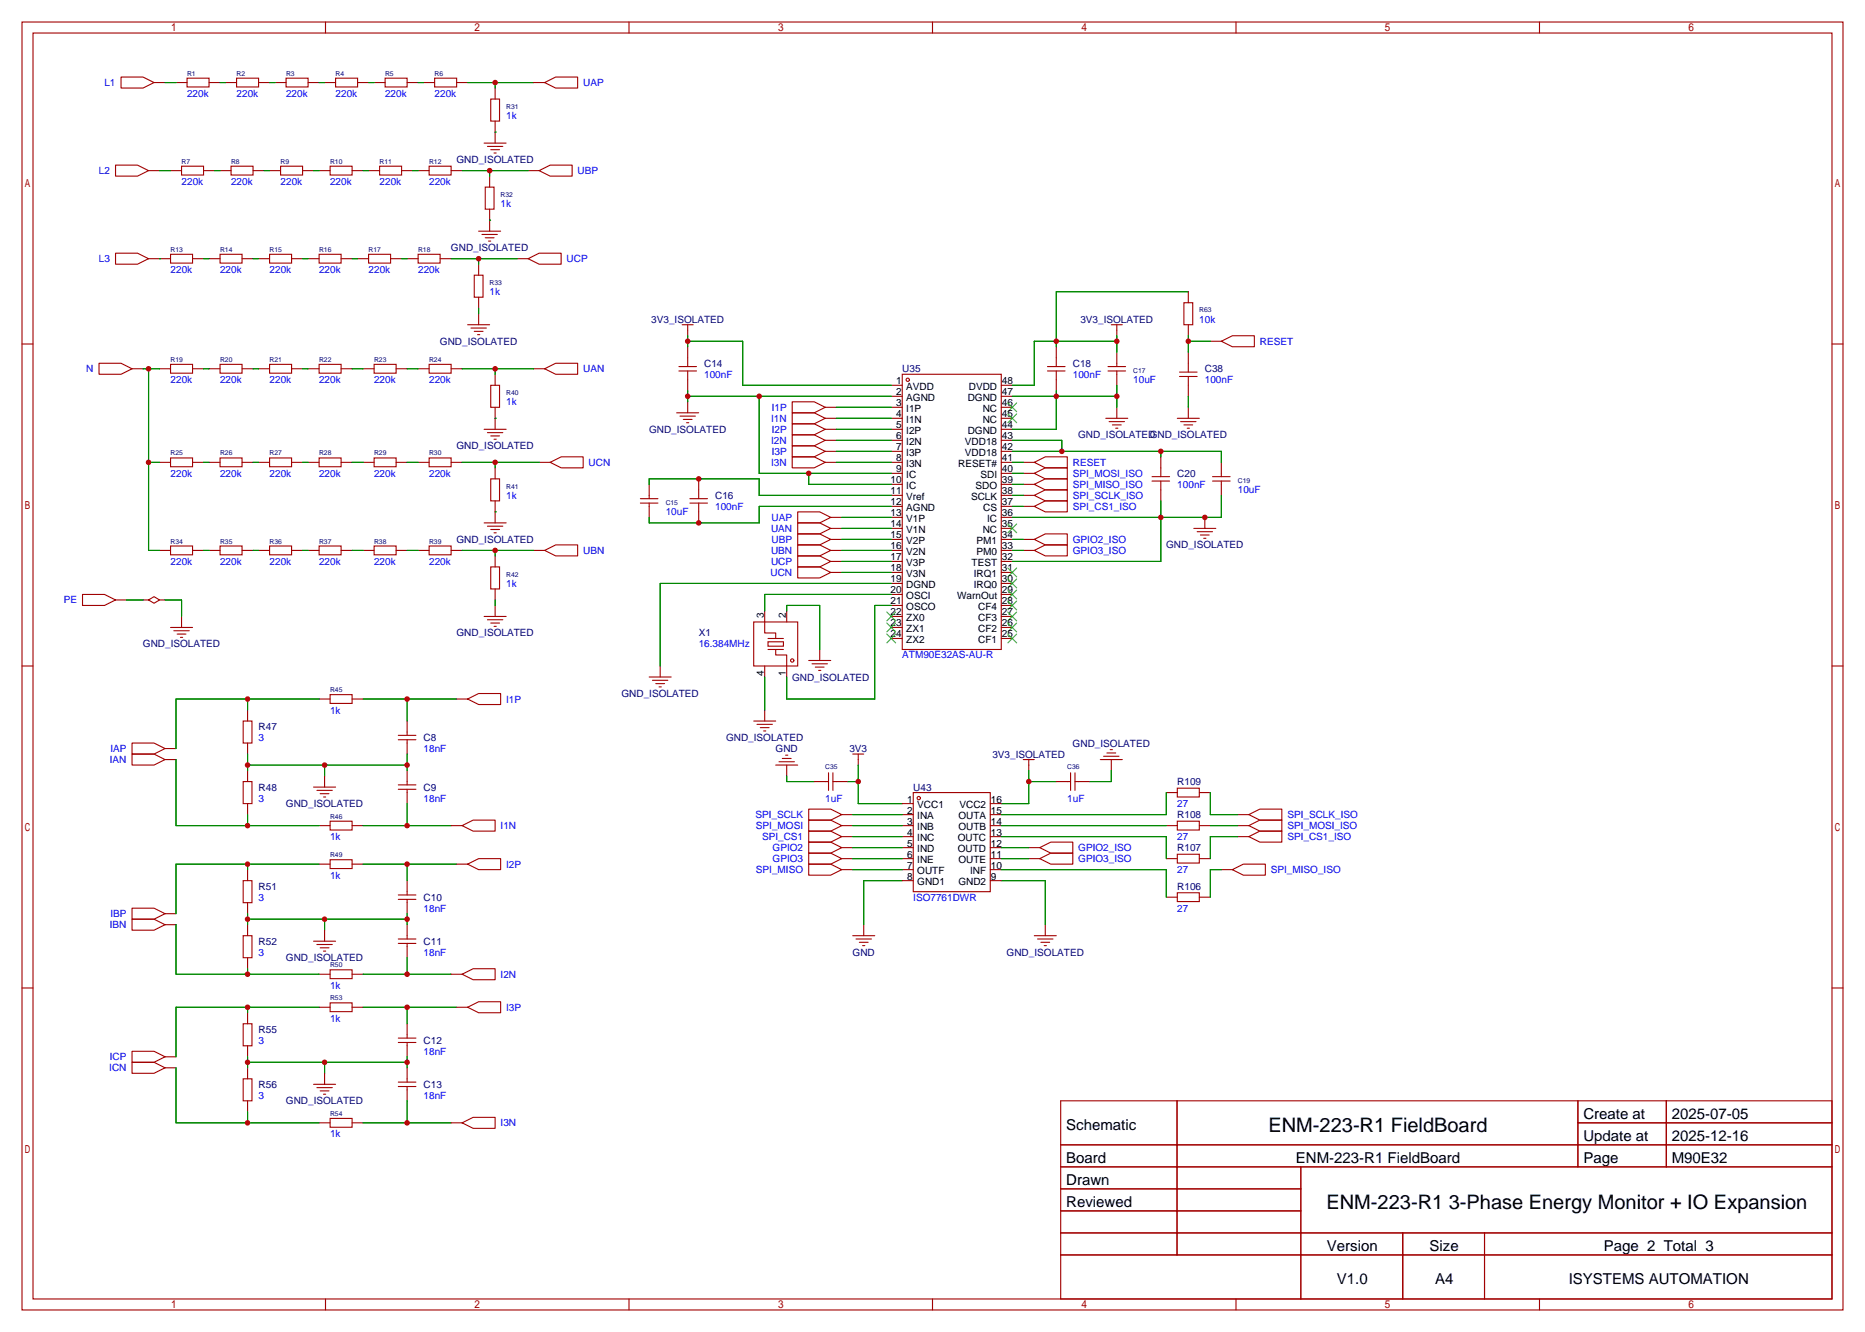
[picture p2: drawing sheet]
<svg xmlns="http://www.w3.org/2000/svg" width="431mm" height="307mm" viewBox="0 0 431 307" stroke-linecap="round" stroke-linejoin="round" font-family="sans-serif">
<g fill="none" stroke="#a10000" stroke-width=".25">
<path d="M5.1 5.1h420.3v297.2h-420.3zM7.6 7.6h415.3v292.1h-415.3zM27.9 17.8h5.1l2.6 1.3-2.6 1.2h-5.1zM35.6 19.1h2.5M40.6 19.1h2.6M43.2 18h5.1v2.1h-5.1zM48.3 19.1h2.5M52.1 19.1h2.5M54.6 18h5.1v2.1h-5.1zM59.7 19.1h2.5M63.5 19.1h2.5M66 18h5.1v2.1h-5.1z"/>
<path d="M71.1 19.1h2.6M74.9 19.1h2.6M75.1 5.1v2.5M77.5 18h5v2.1h-5zM82.5 19.1h2.6M86.4 19.1h2.5M88.9 18h5.1v2.1h-5.1zM94 19.1h2.5M97.8 19.1h2.5M100.3 18h5.1v2.1h-5.1zM105.4 19.1h2.5M123.2 19.1h2.5"/>
<path d="M125.7 19.1l2.6-1.3h5v2.5h-5zM145.2 5.1v2.5M215.3 5.1v2.5M285.3 5.1v2.5M355.4 5.1v2.5M26.7 38.1h5l2.6 1.3-2.6 1.2h-5zM34.3 39.4h2.5M39.4 39.4h2.5M41.9 38.4h5.1v2h-5.1zM47 39.4h2.5M50.8 39.4h2.5M53.3 38.4h5.1v2h-5.1z"/>
<path d="M58.4 39.4h2.6M62.2 39.4h2.6M64.8 38.4h5v2h-5zM69.8 39.4h2.6M73.7 39.4h2.5M76.2 38.4h5.1v2h-5.1zM81.3 39.4h2.5M85.1 39.4h2.5M87.6 38.4h5.1v2h-5.1zM92.7 39.4h2.5M96.5 39.4h2.6M99.1 38.4h5v2h-5z"/>
<path d="M104.1 39.4h2.6M111.8 33h5M112.5 33.8h3.6M113.3 22.9h2v5h-2zM113.3 34.5h2M114 35.3h.6M114.3 20.3v2.6M114.3 27.9v5.1M121.9 39.4h2.6M124.5 39.4l2.5-1.3h5.1v2.5h-5.1zM26.7 58.4h5l2.6 1.3-2.6 1.3h-5zM34.3 59.7h5.1"/>
<path d="M39.4 58.7h5v2h-5zM44.4 59.7h2.6M48.3 59.7h2.5M50.8 58.7h5.1v2h-5.1zM55.9 59.7h2.5M59.7 59.7h2.5M62.2 58.7h5.1v2h-5.1zM67.3 59.7h2.5M71.1 59.7h2.6M73.7 58.7h5v2h-5zM78.7 59.7h2.6M82.5 59.7h2.6"/>
<path d="M85.1 58.7h5.1v2h-5.1zM90.2 59.7h2.5M94 59.7h2.5M96.5 58.7h5.1v2h-5.1zM101.6 59.7h2.5M110.5 53.3h5.1M111.3 54.1h3.5M112 43.2h2v5.1h-2zM112 54.9h2M112.8 55.6h.5M113 40.6v2.6M113 48.3v5"/>
<path d="M119.4 59.7h2.5M121.9 59.7l2.6-1.3h5v2.6h-5zM5.1 79.4h2.5M107.9 74.9h5.1M108.7 75.7h3.6M109.5 63.5h2v5.1h-2zM109.5 76.5h2M110.2 77.2h.5M110.5 61v2.5M110.5 68.6v2.5M110.5 72.4v2.5M157.5 74.9h2.5"/>
<path d="M158.7 74.9v2.6M256.5 74.9h2.6M257.8 74.9v2.6M273.3 69.8h2v5.1h-2zM274.3 67.3v2.5M274.3 74.9v2.6M279.4 78.7h2.5M281.9 78.7l2.6-1.2h5.1v2.5h-5.1zM422.9 79.4h2.5M22.9 83.8h5l2.6 1.3-2.6 1.3h-5zM30.5 85.1h2.5M36.8 85.1h2.6"/>
<path d="M39.4 84.1h5v2h-5zM44.4 85.1h2.6M48.3 85.1h2.5M50.8 84.1h5.1v2h-5.1zM55.9 85.1h2.5M59.7 85.1h2.5M62.2 84.1h5.1v2h-5.1zM67.3 85.1h2.5M71.1 85.1h2.6M73.7 84.1h5v2h-5zM78.7 85.1h2.6M83.8 85.1h2.6"/>
<path d="M86.4 84.1h5v2h-5zM91.4 85.1h2.6M96.5 85.1h2.6M99.1 84.1h5v2h-5zM104.1 85.1h2.6M111.8 99.1h5M112.5 99.8h3.6M113.3 88.9h2v5.1h-2zM114.3 86.4v2.5M114.3 94v5.1M123.2 85.1h2.5M125.7 85.1l2.6-1.3h5v2.6h-5z"/>
<path d="M156.2 95.2h5.1M156.7 85.6h4.1M156.7 84.6h4.1M157 96h3.5M157.7 96.8h2.1M158.5 97.5h.5M158.7 80v4.6M158.7 85.6v4.6M158.7 92.7v2.5M182.9 95.2h5.1l2.5 1.3-2.5 1.3h-5.1zM182.9 92.7h5.1l2.5 1.3-2.5 1.2h-5.1zM182.9 97.8h5.1l2.5 1.3-2.5 1.2h-5.1z"/>
<path d="M190.5 94h2.5M190.5 96.5h2.5M190.5 99.1h2.5M205.7 88.9h2.6M205.7 91.4h2.6M205.7 94h2.6M205.7 96.5h2.6M205.7 99.1h2.6M208.3 86.4h22.8v63.5h-22.8zM231.1 88.9h2.6M231.1 91.4h2.6M231.1 94h2.6"/>
<path d="M231.1 96.5h2.6M231.1 99.1h2.6M241.8 85.6h4.1M241.8 84.6h4.1M243.8 80v4.6M243.8 85.6v4.6M255.3 96.5h5M255.8 85.6h4M255.8 84.6h4M256 97.3h3.6M256.8 98h2M257.6 98.8h.5"/>
<path d="M257.8 81.3v3.3M257.8 85.6v3.3M257.8 94v2.5M271.8 96.5h5.1M272.3 86.9h4.1M272.3 85.9h4.1M272.5 97.3h3.6M273.3 98h2M274.1 98.8h.5M274.3 81.3v4.6M274.3 86.9v4.5M274.3 94v2.5"/>
<path d="M36.8 106.7h2.6M39.4 105.7h5v2h-5zM44.4 106.7h2.6M48.3 106.7h2.5M50.8 105.7h5.1v2h-5.1zM55.9 106.7h2.5M59.7 106.7h2.5M62.2 105.7h5.1v2h-5.1zM67.3 106.7h2.5M71.1 106.7h2.6M73.7 105.7h5v2h-5zM78.7 106.7h2.6"/>
<path d="M83.8 106.7h2.6M86.4 105.7h5v2h-5zM91.4 106.7h2.6M96.5 106.7h2.6M99.1 105.7h5v2h-5zM104.1 106.7h2.6M113.3 110.5h2v5.1h-2zM113.3 100.6h2M114 101.3h.6M114.3 107.9v2.6M114.3 115.6v5.1M124.5 106.7h2.5"/>
<path d="M127 106.7l2.5-1.3h5.1v2.5h-5.1zM147.8 116.1h4.1M147.8 115.1h4.1M149.9 111.8v3.3M149.9 116.1v3.3M159.3 116.1h4M159.3 115.1h4M161.3 110.5v4.6M161.3 116.1v4.6M182.9 100.3h5.1l2.5 1.3-2.5 1.3h-5.1zM182.9 105.4h5.1l2.5 1.3-2.5 1.2h-5.1zM182.9 102.9h5.1l2.5 1.2-2.5 1.3h-5.1z"/>
<path d="M184.1 118.1h5.1l2.6 1.3-2.6 1.3h-5.1zM190.5 101.6h2.5M190.5 104.1h2.5M190.5 106.7h2.5M191.8 119.4h2.5M205.7 101.6h2.6M205.7 104.1h2.6M205.7 106.7h2.6M205.7 109.2h2.6M205.7 111.8h2.6M205.7 114.3h2.6M205.7 116.8h2.6"/>
<path d="M205.7 119.4h2.6M231.1 101.6h2.6M231.1 104.1h2.6M231.1 106.7h2.6M231.1 109.2h2.6M231.1 111.8h2.6M231.1 114.3h2.6M231.1 116.8h2.6M231.1 119.4h2.6M236.2 106.7h2.6M236.2 109.2h2.6M236.2 111.8h2.6"/>
<path d="M236.2 114.3h2.6M236.2 116.8h2.6M238.8 114.3l2.5-1.3h5.1v2.6h-5.1zM238.8 109.2l2.5-1.3h5.1v2.6h-5.1zM238.8 111.8l2.5-1.3h5.1v2.5h-5.1zM238.8 116.8l2.5-1.2h5.1v2.5h-5.1zM238.8 106.7l2.5-1.3h5.1v2.5h-5.1zM265.9 111h4.1M265.9 110h4.1M268 105.4v4.6M268 111v4.6M278.1 119.4v2.5"/>
<path d="M279.9 111h4.1M279.9 110h4.1M281.9 106.7v3.3M281.9 111v3.3M19 137.2h5.1l2.6 1.2-2.6 1.3h-5.1zM26.7 138.4h2.5M33 138.4h1.3M34.3 138.4l1.3-.7 1.2 .7-1.2 .8zM36.8 127h2.6M36.8 138.4h1.3M39.4 126h5v2h-5zM44.4 127h2.6"/>
<path d="M48.3 127h2.5M50.8 126h5.1v2h-5.1zM55.9 127h2.5M59.7 127h2.5M62.2 126h5.1v2h-5.1zM67.3 127h2.5M71.1 127h2.6M73.7 126h5v2h-5zM78.7 127h2.6M83.8 127h2.6M86.4 126h5v2h-5zM91.4 127h2.6"/>
<path d="M96.5 127h2.6M99.1 126h5v2h-5zM104.1 127h2.6M111.8 120.7h5M112.5 121.4h3.6M113.3 130.8h2v5.1h-2zM113.3 122.2h2M114 122.9h.6M114.3 128.3v2.5M114.3 135.9v2.5M114.3 139.7v2.5M123.2 127h2.5"/>
<path d="M125.7 127l2.6-1.3h5v2.6h-5zM184.1 123.2h5.1l2.6 1.3-2.6 1.2h-5.1zM184.1 128.3h5.1l2.6 1.2-2.6 1.3h-5.1zM184.1 120.7h5.1l2.6 1.2-2.6 1.3h-5.1zM184.1 125.7h5.1l2.6 1.3-2.6 1.3h-5.1zM184.1 130.8h5.1l2.6 1.3-2.6 1.2h-5.1zM191.8 121.9h2.5M191.8 124.5h2.5M191.8 127h2.5M191.8 129.5h2.5M191.8 132.1h2.5M205.7 121.9h2.6"/>
<path d="M205.7 124.5h2.6M205.7 127h2.6M205.7 129.5h2.6M205.7 132.1h2.6M205.7 134.6h2.6M205.7 137.2h2.6M205.7 139.7h2.6M231.1 121.9h2.6M231.1 124.5h2.6M231.1 127h2.6M231.1 129.5h2.6M231.1 132.1h2.6"/>
<path d="M231.1 134.6h2.6M231.1 137.2h2.6M231.1 139.7h2.6M236.2 124.5h2.6M236.2 127h2.6M238.8 124.5l2.5-1.3h5.1v2.5h-5.1zM238.8 127l2.5-1.3h5.1v2.6h-5.1zM275.6 121.9h5.1M276.4 122.7h3.5M277.1 123.4h2M277.9 124.2h.5M5.1 153.7h2.5"/>
<path d="M39.4 144.8h5M40.1 145.5h3.6M40.9 146.3h2M41.7 147.1h.5M41.9 142.2v2.6M111.8 142.2h5M112.5 143h3.6M113.3 143.8h2M114 144.5h.6M149.9 156.2h5M150.6 157h3.6M151.4 157.7h2"/>
<path d="M152.1 158.5h.6M152.4 153.7v2.5M174 143.5h10.1v10.2h-10.1zM176.5 141v5h2.6v1.3M176.5 153.7v2.5M177.3 148.1h3.5v1h-3.5zM177.3 147.3h3.5M177.3 149.9h3.5M179.1 149.9v1.2h2.5v5.1M181.6 141v2.5M186.7 152.4h5.1M187.5 153.2h3.5"/>
<path d="M188.2 153.9h2M189 154.7h.5M189.2 149.9v2.5M205.7 142.2h2.6M205.7 144.8h2.6M205.7 147.3h2.6M231.1 142.2h2.6M231.1 144.8h2.6M231.1 147.3h2.6M422.9 153.7h2.5M30.5 174h5.1l2.5 1.3-2.5 1.2h-5.1zM30.5 171.4h5.1l2.5 1.3-2.5 1.3h-5.1z"/>
<path d="M38.1 175.3h2.5M38.1 172.7h2.5M56.1 166.4h2.1v5h-2.1zM57.1 163.8v2.6M57.1 171.4v2.6M57.1 177.8v2.5M73.7 161.3h2.5M74.9 179.1v2.5M76.2 160.3h5.1v2h-5.1zM81.3 161.3h2.5M91.9 170.7h4.1M91.9 169.7h4.1"/>
<path d="M94 166.4v3.3M94 170.7v3.3M94 177.8v3.3M105.4 161.3h2.5M107.9 161.3l2.6-1.3h5.1v2.6h-5.1zM174 166.4h5.1M174.8 167.1h3.5M175.5 167.9h2M176.3 168.7h.5M176.5 163.8v2.6M179.1 176.5h5M179.8 175.8h3.6"/>
<path d="M180.6 175h2M181.4 174.2h.5M181.6 176.5v2.6M191.3 178.3v4.1M192.3 178.3v4.1M196.8 174h2.6M198.1 174v2.5M236.2 175.3h2.6M237.5 175.3v2.5M247.1 178.3v4.1M248.2 178.3v4.1M254 175.3h5.1"/>
<path d="M254.8 174.5h3.5M255.5 173.7h2.1M256.3 173h.5M256.5 175.3v2.5M56.1 180.3h2.1v5.1h-2.1zM57.1 185.4v2.6M72.4 181.6h5.1M73.2 182.4h3.5M73.7 190.5h2.5M73.7 199.4h2.5M73.9 183.1h2M74.7 183.9h.5"/>
<path d="M76.2 189.5h5.1v2h-5.1zM76.2 198.4h5.1v2h-5.1zM81.3 190.5h2.5M81.3 199.4h2.5M91.9 182.1h4.1M91.9 181.1h4.1M94 182.1v3.3M104.1 190.5h2.6M105.4 199.4h2.5M106.7 190.5l2.5-1.3h5.1v2.6h-5.1zM107.9 199.4l2.6-1.3h5.1v2.6h-5.1zM186.7 186.7h5.1l2.5 1.3-2.5 1.2h-5.1z"/>
<path d="M186.7 189.2h5.1l2.5 1.3-2.5 1.3h-5.1zM186.7 199.4h5.1l2.5 1.3-2.5 1.2h-5.1zM186.7 191.8h5.1l2.5 1.2-2.5 1.3h-5.1zM186.7 194.3h5.1l2.5 1.3-2.5 1.2h-5.1zM186.7 196.8h5.1l2.5 1.3-2.5 1.3h-5.1zM188 180.3h3.3M192.3 180.3h3.3M194.3 190.5h2.5M194.3 188h2.5M194.3 193h2.5M194.3 195.6h2.5M194.3 198.1h2.5"/>
<path d="M208.3 190.5h2.5M208.3 188h2.5M208.3 193h2.5M208.3 185.4h2.5M208.3 195.6h2.5M208.3 198.1h2.5M210.8 182.9h17.8v22.8h-17.8zM228.6 190.5h2.5M228.6 188h2.5M228.6 193h2.5M228.6 185.4h2.5M228.6 195.6h2.5"/>
<path d="M228.6 198.1h2.5M237.5 195.6h2.5M237.5 198.1h2.5M240 195.6l2.6-1.3h5v2.5h-5zM240 198.1l2.6-1.3h5v2.6h-5zM243.8 180.3h3.3M248.2 180.3h3.3M269.2 190.5h2.6M269.2 198.1h2.6M269.2 182.9h2.6M271.8 197.1h5.1v2h-5.1zM271.8 189.5h5.1v2h-5.1z"/>
<path d="M271.8 181.9h5.1v2h-5.1zM276.9 190.5h2.5M276.9 198.1h2.5M276.9 182.9h2.5M285.8 190.5h2.5M285.8 188h2.5M285.8 193h2.5M288.3 188l2.5-1.3h5.1v2.5h-5.1zM288.3 190.5l2.5-1.3h5.1v2.6h-5.1zM288.3 193l2.5-1.2h5.1v2.5h-5.1zM30.5 212.1h5.1l2.5 1.3-2.5 1.2h-5.1zM30.5 209.5h5.1l2.5 1.3-2.5 1.3h-5.1z"/>
<path d="M38.1 213.4h2.5M38.1 210.8h2.5M56.1 203.2h2.1v5.1h-2.1zM56.1 215.9h2.1v5.1h-2.1zM57.1 200.7v2.5M57.1 208.3v2.5M57.1 213.4v2.5M72.4 217.2h5.1M73.2 217.9h3.5M73.9 218.7h2M74.7 219.5h.5M74.9 214.6v2.6"/>
<path d="M91.9 207.5h4.1M91.9 206.5h4.1M91.9 217.7h4.1M91.9 216.7h4.1M94 203.2v3.3M94 207.5v3.3M94 213.4v3.3M94 217.7v3.3M194.3 200.7h2.5M196.8 215.9h5.1M197.6 216.7h3.6M198.4 217.4h2"/>
<path d="M199.1 218.2h.5M199.4 213.4v2.5M208.3 200.7h2.5M208.3 203.2h2.5M228.6 200.7h2.5M228.6 203.2h2.5M238.8 215.9h5M239.5 216.7h3.6M240.3 217.4h2M241 218.2h.6M241.3 213.4v2.5M269.2 207h2.6"/>
<path d="M271.8 206h5.1v2h-5.1zM276.9 207h2.5M281.9 200.7h2.6M284.5 200.7l2.5-1.3h5.1v2.5h-5.1zM5.1 228h2.5M56.1 236.2h2.1v5.1h-2.1zM57.1 221v2.5M57.1 233.7v2.5M73.7 224.8h2.5M73.7 232.4h2.5M76.2 223.8h5.1v2h-5.1zM76.2 231.4h5.1v2h-5.1z"/>
<path d="M81.3 224.8h2.5M81.3 232.4h2.5M91.9 239.5h4.1M94 236.2v3.3M104.1 224.8h2.6M105.4 232.4h2.5M106.7 224.8l2.5-1.3h5.1v2.6h-5.1zM107.9 232.4l2.6-1.3h5.1v2.6h-5.1zM422.9 228h2.5M30.5 245.1h5.1l2.5 1.3-2.5 1.3h-5.1zM30.5 242.6h5.1l2.5 1.2-2.5 1.3h-5.1zM38.1 246.4h2.5"/>
<path d="M38.1 243.8h2.5M56.1 248.9h2.1v5.1h-2.1zM57.1 241.3v2.5M57.1 246.4v2.5M57.1 254v2.5M72.4 250.2h5.1M73.2 251h3.5M73.7 259.1h2.5M73.9 251.7h2M74.7 252.5h.5M74.9 247.7v2.5M76.2 258.1h5.1v2h-5.1z"/>
<path d="M81.3 259.1h2.5M91.9 240.5h4.1M91.9 250.7h4.1M91.9 249.7h4.1M94 240.5v3.3M94 246.4v3.3M94 250.7v3.3M104.1 259.1h2.6M106.7 259.1l2.5-1.3h5.1v2.6h-5.1zM244.9 254h178v45.7h-178zM271.7 254v35.6M364.3 254v15.2"/>
<path d="M364.3 259.1h58.6M384.7 254v15.2M244.9 264.2h178M244.9 269.2h178M244.9 274.3h55.4M244.9 279.4h55.4M300.3 269.2v30.5M75.1 299.7v2.6M145.2 299.7v2.6M215.3 299.7v2.6M244.9 284.5h178M244.9 289.6h178"/>
<path d="M285.3 299.7v2.6M323.8 284.5v15.2M342.7 284.5v15.2M355.4 299.7v2.6"/>
<circle cx="209.5" cy="87.6" r=".38"/>
<circle cx="182.9" cy="152.4" r=".38"/>
<circle cx="212.1" cy="184.2" r=".38"/>
</g>
<g fill="none" stroke="#3c3" stroke-width=".25">
<path d="M232.7 93l2 2M232.7 95.5l2 2M234.7 93l-2 2M234.7 95.5l-2 2M232.7 120.9l2 2M232.7 131.1l2 2M232.7 133.6l2 2M232.7 136.1l2 2.1M232.7 138.7l2 2M234.7 120.9l-2 2M234.7 131.1l-2 2M234.7 133.6l-2 2"/>
<path d="M234.7 136.1l-2 2.1M234.7 138.7l-2 2M204.7 146.3l2.1 2M204.7 143.8l2.1 2M204.7 141.2l2.1 2.1M206.8 146.3l-2.1 2M206.8 143.8l-2.1 2M206.8 141.2l-2.1 2.1M232.7 141.2l2 2.1M232.7 143.8l2 2M232.7 146.3l2 2M234.7 141.2l-2 2.1"/>
<path d="M234.7 143.8l-2 2M234.7 146.3l-2 2"/>
</g>
<g fill="none" stroke="#008700" stroke-width=".25">
<path d="M38.1 19.1h2.5M50.8 19.1h1.3M62.2 19.1h1.3M73.7 19.1h1.2M85.1 19.1h1.3M96.5 19.1h1.3M107.9 19.1h15.3M114.3 19.1v1.2M36.8 39.4h2.6M49.5 39.4h1.3M61 39.4h1.2M72.4 39.4h1.3"/>
<path d="M83.8 39.4h1.3M95.2 39.4h1.3M106.7 39.4h15.2M113 39.4v1.2M114.3 30.5h.1M36.8 59.7h.1M47 59.7h1.3M58.4 59.7h1.3M69.8 59.7h1.3M81.3 59.7h1.2M92.7 59.7h1.3M104.1 59.7h15.3"/>
<path d="M110.5 59.7v1.3M113 50.8h.1M110.5 71.1v1.3M158.7 77.5v2.5M158.7 78.7h12.7v10.2h34.3M257.8 78.7h-19v10.2h-5.1M257.8 77.5v3.8M274.3 78.7h5.1M274.3 67.3h-30.5v12.7M274.3 77.5v3.8M33 85.1h3.8M34.3 85.1v41.9h2.5"/>
<path d="M47 85.1h1.3M58.4 85.1h1.3M69.8 85.1h1.3M81.3 85.1h2.5M94 85.1h2.5M106.7 85.1h16.5M114.3 96.5h.1M114.3 85.1v1.3M158.7 90.2v2.5M158.7 91.4h47M175.3 91.4v17.8h30.4M193 99.1h12.7"/>
<path d="M193 96.5h12.7M193 94h12.7M233.7 91.4h24.1M243.8 90.2v8.9h-10.1M257.8 88.9v5.1M274.3 91.4v2.6M34.3 106.7h2.5M47 106.7h1.3M58.4 106.7h1.3M69.8 106.7h1.3M81.3 106.7h2.5M94 106.7h2.5"/>
<path d="M106.7 106.7h17.8M114.3 118.1h.1M114.3 106.7v1.2M149.9 111.8v-1.3h25.4v3.8h30.4M186.7 109.2v2.6h19M193 106.7h12.7M193 104.1h12.7M193 101.6h12.7M194.3 119.4h11.4M205.7 116.8h-30.4v3.9h-25.4v-1.3M233.7 106.7h2.5M233.7 104.1h48.2v2.6"/>
<path d="M233.7 101.6h11.4v2.5M233.7 109.2h2.5M233.7 111.8h2.5M233.7 116.8h2.5M233.7 114.3h2.5M268 115.6v13.9h-34.3M268 104.1v1.3M281.9 114.3v5.1h-48.2M29.2 138.4h3.8M38.1 138.4h3.8v3.8M47 127h1.3M58.4 127h1.3"/>
<path d="M69.8 127h1.3M81.3 127h2.5M94 127h2.5M106.7 127h16.5M114.3 127v1.3M114.3 138.4v1.3M194.3 127h11.4M194.3 129.5h11.4M194.3 124.5h11.4M194.3 121.9h11.4M194.3 132.1h11.4M205.7 139.7h-3.8v21.6h-20.3v-5.1"/>
<path d="M205.7 137.2h-29.2v3.8M205.7 134.6h-53.3v19.1M233.7 127h2.5M233.7 124.5h2.5M176.5 156.2v7.6M181.6 141v-1.3h7.6v10.2M40.6 175.3v15.2h33.1M57.1 161.3v2.5M57.1 174v3.8M57.1 176.5h36.9M73.7 161.3h-33.1v11.4M74.9 176.5v2.6"/>
<path d="M83.8 161.3h21.6M94 161.3v5.1M94 174v3.8M181.6 179.1v1.2h6.4M198.1 176.5v8.9h10.2M237.5 177.8v7.6h-6.4M256.5 177.8v2.5h-5M57.1 188v2.5M57.1 199.4v1.3M73.7 199.4h-33.1v11.4M83.8 190.5h20.3M83.8 199.4h21.6"/>
<path d="M94 185.4v5.1M94 199.4v3.8M195.6 180.3h2.5M196.8 190.5h11.5M196.8 193h11.5M196.8 198.1h11.5M196.8 195.6h11.5M196.8 188h11.5M231.1 190.5h38.1M231.1 193h38.1v5.1M231.1 198.1h6.4M231.1 195.6h6.4"/>
<path d="M237.5 180.3h6.3M269.2 182.9v5.1h-38.1M279.4 190.5h6.4M279.4 182.9v5.1h6.4M285.8 193h-6.4v5.1M40.6 213.4v11.4h33.1M57.1 210.8v2.6M57.1 212.1h36.9M74.9 212.1v2.5M94 210.8v2.6M196.8 200.7h11.5M208.3 203.2h-8.9v10.2"/>
<path d="M231.1 203.2h10.2v10.2M231.1 200.7h38.1v6.3M281.9 200.7h-2.5v6.3M57.1 223.5v1.3M57.1 232.4v1.3M73.7 232.4h-33.1v11.4M83.8 224.8h20.3M83.8 232.4h21.6M94 221v3.8M94 232.4v3.8M40.6 246.4v12.7h33.1M57.1 243.8v2.6"/>
<path d="M57.1 256.5v2.6M57.1 245.1h36.9M74.9 245.1v2.6M83.8 259.1h20.3M94 243.8v2.6M94 254v5.1"/>
</g>
<g fill="#c00">
<circle cx="114.3" cy="19" r=".63"/>
<circle cx="113" cy="39.4" r=".63"/>
<circle cx="110.5" cy="59.7" r=".63"/>
<circle cx="34.3" cy="85.1" r=".63"/>
<circle cx="34.3" cy="106.7" r=".63"/>
<circle cx="114.3" cy="85.1" r=".63"/>
<circle cx="114.3" cy="106.7" r=".63"/>
<circle cx="114.3" cy="127" r=".63"/>
<circle cx="57.2" cy="161.3" r=".63"/>
<circle cx="57.2" cy="190.5" r=".63"/>
<circle cx="94" cy="161.3" r=".63"/>
<circle cx="94" cy="190.5" r=".63"/>
<circle cx="57.2" cy="176.5" r=".63"/>
<circle cx="74.9" cy="176.5" r=".63"/>
<circle cx="94" cy="176.5" r=".63"/>
<circle cx="57.2" cy="199.4" r=".63"/>
<circle cx="57.2" cy="224.8" r=".63"/>
<circle cx="94" cy="199.4" r=".63"/>
<circle cx="94" cy="224.8" r=".63"/>
<circle cx="57.2" cy="212.1" r=".63"/>
<circle cx="74.9" cy="212.1" r=".63"/>
<circle cx="94" cy="212.1" r=".63"/>
<circle cx="57.2" cy="232.4" r=".63"/>
<circle cx="57.2" cy="259.1" r=".63"/>
<circle cx="94" cy="232.4" r=".63"/>
<circle cx="94" cy="259.1" r=".63"/>
<circle cx="57.2" cy="245.1" r=".63"/>
<circle cx="74.9" cy="245.1" r=".63"/>
<circle cx="94" cy="245.1" r=".63"/>
<circle cx="158.8" cy="78.7" r=".63"/>
<circle cx="158.8" cy="91.4" r=".63"/>
<circle cx="175.3" cy="91.4" r=".63"/>
<circle cx="186.7" cy="109.2" r=".63"/>
<circle cx="161.3" cy="120.6" r=".63"/>
<circle cx="161.3" cy="110.5" r=".63"/>
<circle cx="257.8" cy="91.4" r=".63"/>
<circle cx="243.8" cy="91.4" r=".63"/>
<circle cx="257.8" cy="78.7" r=".63"/>
<circle cx="243.8" cy="78.7" r=".63"/>
<circle cx="245.1" cy="104.1" r=".63"/>
<circle cx="268" cy="104.1" r=".63"/>
<circle cx="268" cy="119.4" r=".63"/>
<circle cx="278.1" cy="119.4" r=".63"/>
<circle cx="237.5" cy="180.3" r=".63"/>
<circle cx="198.1" cy="180.3" r=".63"/>
<circle cx="274.3" cy="78.7" r=".63"/>
</g>
<g font-size="4.6">
<text x="292.8" y="261.1">ENM-223-R1 FieldBoard</text>
<text x="306.2" y="278.9">ENM-223-R1 3-Phase Energy Monitor + IO Expansion</text>
</g>
<g font-size="3.5">
<text x="246.1" y="260.8">Schematic</text>
<text x="365.5" y="258.2">Create at</text>
<text x="365.5" y="263.3">Update at</text>
<text x="385.9" y="258.2">2025-07-05</text>
<text x="385.9" y="263.3">2025-12-16</text>
<text x="246.1" y="268.4">Board</text>
<text x="299.2" y="268.4">ENM-223-R1 FieldBoard</text>
<text x="365.5" y="268.4">Page</text>
<text x="385.9" y="268.4">M90E32</text>
<text x="246.1" y="273.5">Drawn</text>
<text x="246.1" y="278.5">Reviewed</text>
<text x="306.3" y="288.7">Version</text>
<text x="330" y="288.7">Size</text>
<text x="370.2" y="288.7">Page 2 Total 3</text>
<text x="308.6" y="296.3">V1.0</text>
<text x="331.3" y="296.3">A4</text>
<text x="362.1" y="296.3">ISYSTEMS AUTOMATION</text>
</g>
<g font-size="2.3" fill="#00f">
<text x="24.1" y="19.9">L1</text>
<text x="43.2" y="22.4">220k</text>
<text x="54.6" y="22.4">220k</text>
<text x="66" y="22.4">220k</text>
<text x="77.5" y="22.4">220k</text>
<text x="88.9" y="22.4">220k</text>
<text x="100.3" y="22.4">220k</text>
<text x="134.6" y="19.9">UAP</text>
<text x="116.8" y="27.5">1k</text>
<text x="22.8" y="40.2">L2</text>
<text x="133.3" y="40.2">UBP</text>
<text x="41.9" y="42.7">220k</text>
<text x="53.3" y="42.7">220k</text>
<text x="64.8" y="42.7">220k</text>
<text x="76.2" y="42.7">220k</text>
<text x="87.6" y="42.7">220k</text>
<text x="99.1" y="42.7">220k</text>
<text x="115.6" y="47.8">1k</text>
<text x="22.8" y="60.5">L3</text>
<text x="39.4" y="63">220k</text>
<text x="50.8" y="63">220k</text>
<text x="62.2" y="63">220k</text>
<text x="73.7" y="63">220k</text>
<text x="85.1" y="63">220k</text>
<text x="96.5" y="63">220k</text>
<text x="130.8" y="60.5">UCP</text>
<text x="113" y="68.1">1k</text>
<text x="276.9" y="74.5">10k</text>
<text x="290.8" y="79.5">RESET</text>
<text x="19.9" y="85.9">N</text>
<text x="39.4" y="88.4">220k</text>
<text x="50.8" y="88.4">220k</text>
<text x="62.2" y="88.4">220k</text>
<text x="73.7" y="88.4">220k</text>
<text x="86.4" y="88.4">220k</text>
<text x="99.1" y="88.4">220k</text>
<text x="134.6" y="85.9">UAN</text>
<text x="162.6" y="87.2">100nF</text>
<text x="247.6" y="87.2">100nF</text>
<text x="261.6" y="88.4">10uF</text>
<text x="278.1" y="88.4">100nF</text>
<text x="116.8" y="93.5">1k</text>
<text x="178.1" y="94.8">I1P</text>
<text x="178" y="97.3">I1N</text>
<text x="178.1" y="99.9">I2P</text>
<text x="135.9" y="107.5">UCN</text>
<text x="178" y="102.4">I2N</text>
<text x="178" y="107.5">I3N</text>
<text x="178.1" y="104.9">I3P</text>
<text x="247.6" y="107.5">RESET</text>
<text x="39.4" y="110">220k</text>
<text x="50.8" y="110">220k</text>
<text x="62.2" y="110">220k</text>
<text x="73.7" y="110">220k</text>
<text x="86.4" y="110">220k</text>
<text x="99.1" y="110">220k</text>
<text x="247.6" y="110">SPI_MOSI_ISO</text>
<text x="247.6" y="112.6">SPI_MISO_ISO</text>
<text x="271.8" y="112.6">100nF</text>
<text x="285.8" y="113.8">10uF</text>
<text x="116.8" y="115.1">1k</text>
<text x="153.7" y="118.9">10uF</text>
<text x="165.1" y="117.6">100nF</text>
<text x="247.6" y="115.1">SPI_SCLK_ISO</text>
<text x="247.6" y="117.6">SPI_CS1_ISO</text>
<text x="178" y="122.7">UAN</text>
<text x="178.1" y="120.2">UAP</text>
<text x="178.1" y="125.3">UBP</text>
<text x="247.6" y="125.3">GPIO2_ISO</text>
<text x="39.4" y="130.3">220k</text>
<text x="50.8" y="130.3">220k</text>
<text x="62.2" y="130.3">220k</text>
<text x="73.7" y="130.3">220k</text>
<text x="86.4" y="130.3">220k</text>
<text x="99.1" y="130.3">220k</text>
<text x="134.6" y="127.8">UBN</text>
<text x="178" y="130.3">UCP</text>
<text x="178" y="127.8">UBN</text>
<text x="247.6" y="127.8">GPIO3_ISO</text>
<text x="116.8" y="135.4">1k</text>
<text x="177.9" y="132.9">UCN</text>
<text x="14.7" y="139.2">PE</text>
<text x="161.3" y="149.4">16.384MHz</text>
<text x="208.3" y="151.9">ATM90E32AS-AU-R</text>
<text x="76.2" y="164.6">1k</text>
<text x="116.8" y="162.1">I1P</text>
<text x="25.5" y="173.5">IAP</text>
<text x="59.7" y="171">3</text>
<text x="97.8" y="173.5">18nF</text>
<text x="25.4" y="176.1">IAN</text>
<text x="59.7" y="185">3</text>
<text x="97.8" y="185">18nF</text>
<text x="190.5" y="185">1uF</text>
<text x="246.4" y="185">1uF</text>
<text x="115.6" y="191.3">I1N</text>
<text x="174.4" y="188.8">SPI_SCLK</text>
<text x="174.5" y="191.3">SPI_MOSI</text>
<text x="271.8" y="186.2">27</text>
<text x="297.2" y="188.8">SPI_SCLK_ISO</text>
<text x="297.2" y="191.3">SPI_MOSI_ISO</text>
<text x="76.2" y="193.8">1k</text>
<text x="175.9" y="193.8">SPI_CS1</text>
<text x="178.4" y="196.4">GPIO2</text>
<text x="248.9" y="196.4">GPIO2_ISO</text>
<text x="271.8" y="193.8">27</text>
<text x="297.2" y="193.8">SPI_CS1_ISO</text>
<text x="76.2" y="202.7">1k</text>
<text x="116.8" y="200.2">I2P</text>
<text x="174.5" y="201.5">SPI_MISO</text>
<text x="178.4" y="198.9">GPIO3</text>
<text x="248.9" y="198.9">GPIO3_ISO</text>
<text x="271.8" y="201.5">27</text>
<text x="293.4" y="201.5">SPI_MISO_ISO</text>
<text x="59.7" y="207.8">3</text>
<text x="210.8" y="207.8">ISO7761DWR</text>
<text x="25.4" y="214.2">IBN</text>
<text x="25.5" y="211.6">IBP</text>
<text x="97.8" y="210.4">18nF</text>
<text x="271.8" y="210.4">27</text>
<text x="59.7" y="220.5">3</text>
<text x="97.8" y="220.5">18nF</text>
<text x="115.6" y="225.6">I2N</text>
<text x="76.2" y="228.1">1k</text>
<text x="116.8" y="233.2">I3P</text>
<text x="76.2" y="235.8">1k</text>
<text x="25.4" y="244.6">ICP</text>
<text x="59.7" y="240.8">3</text>
<text x="97.8" y="243.4">18nF</text>
<text x="25.2" y="247.2">ICN</text>
<text x="59.7" y="253.5">3</text>
<text x="97.8" y="253.5">18nF</text>
<text x="76.2" y="262.4">1k</text>
<text x="115.6" y="259.9">I3N</text>
</g>
<g font-size="2.3" fill="#000080">
<text x="105.4" y="37.6">GND_ISOLATED</text>
<text x="104.1" y="58">GND_ISOLATED</text>
<text x="150.3" y="74.5">3V3_ISOLATED</text>
<text x="249.4" y="74.5">3V3_ISOLATED</text>
<text x="101.6" y="79.5">GND_ISOLATED</text>
<text x="162.6" y="84.6">C14</text>
<text x="208.3" y="85.9">U35</text>
<text x="247.6" y="84.6">C18</text>
<text x="278.1" y="85.9">C38</text>
<text x="149.8" y="99.9">GND_ISOLATED</text>
<text x="248.9" y="101.1">GND_ISOLATED</text>
<text x="265.4" y="101.1">GND_ISOLATED</text>
<text x="105.4" y="103.7">GND_ISOLATED</text>
<text x="271.8" y="110">C20</text>
<text x="165.1" y="115.1">C16</text>
<text x="105.4" y="125.3">GND_ISOLATED</text>
<text x="269.2" y="126.5">GND_ISOLATED</text>
<text x="33" y="149.4">GND_ISOLATED</text>
<text x="105.4" y="146.9">GND_ISOLATED</text>
<text x="161.3" y="146.9">X1</text>
<text x="143.5" y="160.8">GND_ISOLATED</text>
<text x="182.9" y="157">GND_ISOLATED</text>
<text x="59.7" y="168.4">R47</text>
<text x="97.8" y="171">C8</text>
<text x="167.6" y="171">GND_ISOLATED</text>
<text x="179" y="173.5">GND</text>
<text x="196.1" y="173.5">3V3</text>
<text x="247.6" y="172.3">GND_ISOLATED</text>
<text x="229.1" y="174.8">3V3_ISOLATED</text>
<text x="59.7" y="182.4">R48</text>
<text x="97.8" y="182.4">C9</text>
<text x="210.8" y="182.4">U43</text>
<text x="271.8" y="181.1">R109</text>
<text x="66" y="186.2">GND_ISOLATED</text>
<text x="271.8" y="188.8">R108</text>
<text x="271.8" y="196.4">R107</text>
<text x="59.7" y="205.3">R51</text>
<text x="97.8" y="207.8">C10</text>
<text x="271.8" y="205.3">R106</text>
<text x="59.7" y="218">R52</text>
<text x="66" y="221.8">GND_ISOLATED</text>
<text x="97.8" y="218">C11</text>
<text x="196.8" y="220.5">GND</text>
<text x="232.4" y="220.5">GND_ISOLATED</text>
<text x="59.7" y="238.3">R55</text>
<text x="97.8" y="240.8">C12</text>
<text x="59.7" y="251">R56</text>
<text x="97.8" y="251">C13</text>
<text x="66" y="254.8">GND_ISOLATED</text>
</g>
<g font-size="2.3">
<text x="206.9" y="88.7">1</text>
<text x="209.2" y="89.9">AVDD</text>
<text x="223.7" y="89.9">DVDD</text>
<text x="231.3" y="88.7">48</text>
<text x="206.9" y="93.8">3</text>
<text x="206.9" y="91.2">2</text>
<text x="209.2" y="95">I1P</text>
<text x="209.2" y="92.5">AGND</text>
<text x="223.4" y="92.5">DGND</text>
<text x="226.9" y="95">NC</text>
<text x="231.3" y="91.2">47</text>
<text x="231.3" y="93.8">46</text>
<text x="206.9" y="101.4">6</text>
<text x="206.9" y="98.8">5</text>
<text x="206.9" y="96.3">4</text>
<text x="209.2" y="100.1">I2P</text>
<text x="209.2" y="97.6">I1N</text>
<text x="223.4" y="100.1">DGND</text>
<text x="226.9" y="97.6">NC</text>
<text x="231.3" y="96.3">45</text>
<text x="231.3" y="98.8">44</text>
<text x="231.3" y="101.4">43</text>
<text x="206.9" y="106.5">8</text>
<text x="206.9" y="103.9">7</text>
<text x="209.2" y="107.7">I3N</text>
<text x="209.2" y="105.2">I3P</text>
<text x="209.2" y="102.6">I2N</text>
<text x="221.2" y="107.7">RESET#</text>
<text x="222.8" y="102.6">VDD18</text>
<text x="222.8" y="105.2">VDD18</text>
<text x="231.3" y="103.9">42</text>
<text x="231.3" y="106.5">41</text>
<text x="205.6" y="111.5">10</text>
<text x="206.9" y="109">9</text>
<text x="209.2" y="112.8">IC</text>
<text x="209.2" y="110.3">IC</text>
<text x="225.2" y="112.8">SDO</text>
<text x="226.3" y="110.3">SDI</text>
<text x="231.3" y="109">40</text>
<text x="231.3" y="111.5">39</text>
<text x="205.6" y="119.2">13</text>
<text x="205.6" y="116.6">12</text>
<text x="205.6" y="114.1">11</text>
<text x="209.2" y="117.9">AGND</text>
<text x="209.2" y="115.3">Vref</text>
<text x="224.2" y="115.3">SCLK</text>
<text x="227" y="117.9">CS</text>
<text x="231.3" y="114.1">38</text>
<text x="231.3" y="116.6">37</text>
<text x="231.3" y="119.2">36</text>
<text x="205.6" y="124.2">15</text>
<text x="205.6" y="121.7">14</text>
<text x="209.2" y="125.5">V2P</text>
<text x="209.2" y="123">V1N</text>
<text x="209.2" y="120.4">V1P</text>
<text x="225.5" y="125.5">PM1</text>
<text x="226.9" y="123">NC</text>
<text x="227.9" y="120.4">IC</text>
<text x="231.3" y="121.7">35</text>
<text x="231.3" y="124.2">34</text>
<text x="205.6" y="131.9">18</text>
<text x="205.6" y="129.3">17</text>
<text x="205.6" y="126.8">16</text>
<text x="209.2" y="130.6">V3P</text>
<text x="209.2" y="128">V2N</text>
<text x="224.3" y="130.6">TEST</text>
<text x="225.5" y="128">PM0</text>
<text x="231.3" y="126.8">33</text>
<text x="231.3" y="129.3">32</text>
<text x="231.3" y="131.9">31</text>
<text x="205.6" y="136.9">20</text>
<text x="205.6" y="134.4">19</text>
<text x="209.2" y="135.7">DGND</text>
<text x="209.2" y="133.1">V3N</text>
<text x="224.8" y="133.1">IRQ1</text>
<text x="224.8" y="135.7">IRQ0</text>
<text x="231.3" y="134.4">30</text>
<text x="231.3" y="136.9">29</text>
<text x="176.3" y="142.5" transform="rotate(-90 176.3 142.5)">3</text>
<text x="181.4" y="142.5" transform="rotate(-90 181.4 142.5)">2</text>
<text x="205.6" y="142">22</text>
<text x="205.6" y="139.5">21</text>
<text x="209.2" y="143.3">ZX0</text>
<text x="209.2" y="140.7">OSCO</text>
<text x="209.2" y="138.2">OSCI</text>
<text x="221" y="138.2">WarnOut</text>
<text x="225.8" y="140.7">CF4</text>
<text x="225.8" y="143.3">CF3</text>
<text x="231.3" y="139.5">28</text>
<text x="231.3" y="142">27</text>
<text x="205.6" y="147.1">24</text>
<text x="205.6" y="144.6">23</text>
<text x="209.2" y="148.4">ZX2</text>
<text x="209.2" y="145.8">ZX1</text>
<text x="225.8" y="145.8">CF2</text>
<text x="225.8" y="148.4">CF1</text>
<text x="231.3" y="144.6">26</text>
<text x="231.3" y="147.1">25</text>
<text x="176.3" y="156" transform="rotate(-90 176.3 156)">4</text>
<text x="181.4" y="156" transform="rotate(-90 181.4 156)">1</text>
<text x="209.4" y="185.2">1</text>
<text x="228.7" y="185.2">16</text>
<text x="209.4" y="190.3">3</text>
<text x="209.4" y="187.7">2</text>
<text x="211.8" y="191.5">INB</text>
<text x="211.8" y="189">INA</text>
<text x="211.8" y="186.5">VCC1</text>
<text x="221.2" y="189">OUTA</text>
<text x="221.2" y="191.5">OUTB</text>
<text x="221.5" y="186.5">VCC2</text>
<text x="228.7" y="187.7">15</text>
<text x="228.7" y="190.3">14</text>
<text x="209.4" y="197.9">6</text>
<text x="209.4" y="195.4">5</text>
<text x="209.4" y="192.8">4</text>
<text x="211.8" y="196.6">IND</text>
<text x="211.8" y="194.1">INC</text>
<text x="221.1" y="194.1">OUTC</text>
<text x="221.1" y="196.6">OUTD</text>
<text x="228.7" y="192.8">13</text>
<text x="228.7" y="195.4">12</text>
<text x="228.7" y="197.9">11</text>
<text x="209.4" y="203">8</text>
<text x="209.4" y="200.4">7</text>
<text x="211.8" y="201.7">OUTF</text>
<text x="211.8" y="199.2">INE</text>
<text x="221.2" y="199.2">OUTE</text>
<text x="223.9" y="201.7">INF</text>
<text x="228.7" y="200.4">10</text>
<text x="228.7" y="203">9</text>
<text x="211.8" y="204.2">GND1</text>
<text x="221.2" y="204.2">GND2</text>
</g>
<g font-size="1.6" fill="#000080">
<text x="43.2" y="17.5">R1</text>
<text x="54.6" y="17.5">R2</text>
<text x="66" y="17.5">R3</text>
<text x="77.5" y="17.5">R4</text>
<text x="88.9" y="17.5">R5</text>
<text x="100.3" y="17.5">R6</text>
<text x="116.8" y="25.1">R31</text>
<text x="41.9" y="37.8">R7</text>
<text x="53.3" y="37.8">R8</text>
<text x="64.8" y="37.8">R9</text>
<text x="76.2" y="37.8">R10</text>
<text x="87.6" y="37.8">R11</text>
<text x="99.1" y="37.8">R12</text>
<text x="115.6" y="45.4">R32</text>
<text x="39.4" y="58.1">R13</text>
<text x="50.8" y="58.1">R14</text>
<text x="62.2" y="58.1">R15</text>
<text x="73.7" y="58.1">R16</text>
<text x="85.1" y="58.1">R17</text>
<text x="96.5" y="58.1">R18</text>
<text x="113" y="65.7">R33</text>
<text x="276.9" y="72.1">R63</text>
<text x="39.4" y="83.5">R19</text>
<text x="50.8" y="83.5">R20</text>
<text x="62.2" y="83.5">R21</text>
<text x="73.7" y="83.5">R22</text>
<text x="86.4" y="83.5">R23</text>
<text x="99.1" y="83.5">R24</text>
<text x="261.6" y="86">C17</text>
<text x="116.8" y="91.1">R40</text>
<text x="39.4" y="105.1">R25</text>
<text x="50.8" y="105.1">R26</text>
<text x="62.2" y="105.1">R27</text>
<text x="73.7" y="105.1">R28</text>
<text x="86.4" y="105.1">R29</text>
<text x="99.1" y="105.1">R30</text>
<text x="116.8" y="112.7">R41</text>
<text x="285.8" y="111.4">C19</text>
<text x="153.7" y="116.5">C15</text>
<text x="39.4" y="125.4">R34</text>
<text x="50.8" y="125.4">R35</text>
<text x="62.2" y="125.4">R36</text>
<text x="73.7" y="125.4">R37</text>
<text x="86.4" y="125.4">R38</text>
<text x="99.1" y="125.4">R39</text>
<text x="116.8" y="133">R42</text>
<text x="76.2" y="159.7">R45</text>
<text x="190.5" y="177.5">C35</text>
<text x="246.4" y="177.5">C36</text>
<text x="76.2" y="188.9">R46</text>
<text x="76.2" y="197.8">R49</text>
<text x="76.2" y="223.2">R50</text>
<text x="76.2" y="230.8">R53</text>
<text x="76.2" y="257.5">R54</text>
</g>
</svg>
